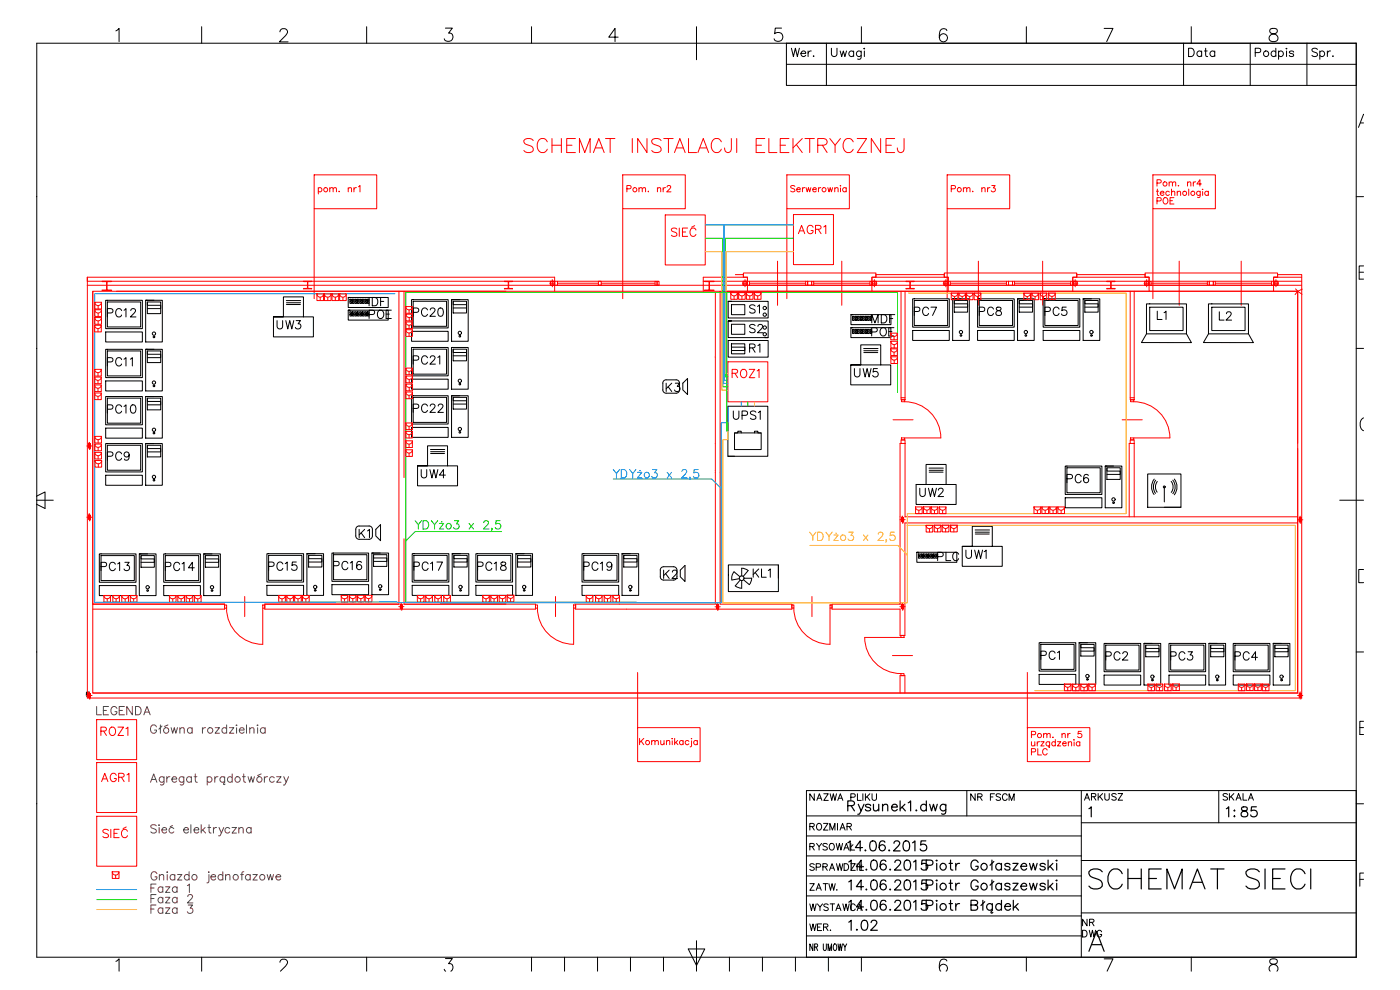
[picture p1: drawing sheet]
<svg xmlns="http://www.w3.org/2000/svg" width="420mm" height="297mm" viewBox="0 0 420 297" stroke-linecap="round" stroke-linejoin="round" font-family="sans-serif">
<!-- layer: Title Block -->
<g fill="none" stroke="#000" stroke-width=".3">
<path d="M11 13h396v274.2h-396zM34.8 9.3l.9-.8v4M60.5 8v5M84 9.6l.4-.8 1.1-.2a.98 .98 0 0 1 .6 1.5l-2.3 2.5h2.7M110 8v5M133.7 8.4h2l-1.1 1.5a1.27 1.27 0 0 1 1.4 1.5 1.27 1.27 0 0 1-1.8 1l-.5-.2-.4-.6M159.5 8v5M185.5 11.1h-2.8l1.9-2.6v4M209 8v9.9M234.6 8.4h-1.9l-.2 1.7a1.4 1.4 0 0 1 2.1 0 1.4 1.4 0 0 1-.2 2.1 1.4 1.4 0 0 1-2.1-.6M236 13v12.6h171M236 19.3h171"/>
<path d="M248 13v12.6M258.5 8v5M284.2 9.2a1.14 1.14 0 0 0-1.1-.6 1.14 1.14 0 0 0-1 .7 2.82 2.82 0 0 0 .4 3.1 1.23 1.23 0 0 0 1.8-.6 1.23 1.23 0 0 0-.9-1.7 1.23 1.23 0 0 0-1.5 1.2M308 8v5M331.4 8.5h2.6l-1.9 4M355.2 13v12.6M357.5 8v5M375.2 13v12.6M376.7 15.8l1.4-.1 .3-.4-.1-.6-.5-.2h-1.1v2.5M381.3 8.7a.79 .79 0 0 0 .3 1.3 1.65 1.65 0 0 1 1.9 1.7 1.38 1.38 0 0 1-1.5 .8 1.38 1.38 0 0 1-1.1-1.4 1.86 1.86 0 0 1 1.9-1.1 .79 .79 0 0 0 .3-1.3l-.5-.2zM382.9 15.7a.79 .79 0 0 0-1.2-.2 .79 .79 0 0 0 0 1.2 .79 .79 0 0 0 1.2-.1M382.9 14.5v2.5"/>
<path d="M383.7 15.7a.8 .8 0 0 1 1.2-.2 .8 .8 0 0 1 0 1.2 .8 .8 0 0 1-1.2-.1M383.7 15.3v2.5M386.1 14.5v.2zM386.1 15.3v1.7M388.2 15.7a.75 .75 0 0 0-1.3 0l.4 .3 .8 .2 .1 .4a.75 .75 0 0 1-1.3 0M392.2 13v12.6M395.4 14.8a.93 .93 0 0 0-.9-.4 .93 .93 0 0 0-.8 .7l.3 .3 1.1 .5 .3 .7a1.08 1.08 0 0 1-1.7 0M396.1 15.7a.8 .8 0 0 1 1.2-.2 .8 .8 0 0 1 0 1.2 .8 .8 0 0 1-1.2-.1M396.1 15.3v2.5M398.4 15.3v1.7M399.3 15.3a.82 .82 0 0 0-.9 .7M400 16.7v.3l.1-.2"/>
<path d="M408.3 36.9h.9M409.2 34.3l-1.5 3.9M10.8 59h.2M407 59h2.2M409.2 79.8h-1.3v3.9h1.3M407.9 81.7h1.3M10.8 104.5h.2M407 104.5h2.2M409.2 125.4a2.28 2.28 0 0 0 0 3.8M10.8 148.9l2.7-1.3v5l-2.7-1.4M10.8 150.1h5.2M402.1 150.1h7.1"/>
<path d="M409.2 170.9h-1.4v3.9h1.4M10.8 195.6h.2M407 195.6h2.2M408.1 218.3h1.1M409.2 216.4h-1.1v4h1.1M290.2 237.2v7.6M324.5 237.2v50M365.8 237.2v9.7M407 237.2h-165v50M10.8 241.2h.2M242 256.8h82.5M242 250.8h82.5"/>
<path d="M242 244.8h82.5M324.5 258.2h82.5M324.5 246.9h82.5M407 241.2h2.2M242 274.8h82.5M242 268.8h82.5M242 262.8h82.5M324.5 273.9h82.5M324.9 279.1h.7a1.08 1.08 0 0 1 .7 1 1.08 1.08 0 0 1-.7 1h-.7zM326.2 275.8v2l-1.3-2v2M326.9 279.1l.5 2 .5-2 .4 2 .5-2M327 276.7l1.1-.1 .1-.6-1.2-.2v2"/>
<path d="M327.7 276.7l.6 1.1M330.6 279.6a.73 .73 0 0 0-.8-.5 .73 .73 0 0 0-.6 .8v.5a.71 .71 0 0 0 .7 .7 .71 .71 0 0 0 .7-.7h-.5M408.1 263.8h1.1M409.2 262h-1.1v3.9M34.8 288.5l.9-.8v3.7M60.5 287.2v4.2M84 288.7l.4-.7 1.1-.2a.97 .97 0 0 1 .6 1.5l-1.9 2.1M110 287.2v4.2M133.3 290.8l.5 .6M133.7 287.6h2l-1.1 1.5a1.2 1.2 0 0 1 1.3 .9 1.2 1.2 0 0 1-.6 1.4M159.5 287.2v4.2M169.4 287.2v4.2"/>
<path d="M179.3 287.2v4.2M189.2 287.2v4.2M199.1 287.2v4.2M206.6 284.7h4.9l-2.5 5zM209 282.3v9.1M218.9 287.2v4.2M228.8 287.2v4.2M238.7 287.2v4.2M242 280.8h82.5M244 283.2v2l-1-2v2M244.5 284.2l.8-.1v-.8l-.8-.1v2M244.9 284.2l.5 1"/>
<path d="M247.1 283.2v1.4l.4 .6 .4-.3 .1-1.7M248.5 285.2v-2l.5 2 .6-2v2M248.6 287.2v4.2M250.3 283.3l.2-.1a1.08 1.08 0 0 1 .7 1 1.08 1.08 0 0 1-.7 1 1.44 1.44 0 0 1-.2-1.9zM251.5 283.2l.3 2 .4-2 .3 2 .3-2M253.1 283.2l.5 1 .5-1M253.6 284.2v1M258.5 287.2v4.2M281.9 290.4a1.21 1.21 0 0 1 1.7-1 1.21 1.21 0 0 1 .3 2M284.2 288.3a1.16 1.16 0 0 0-1.7-.3 3.1 3.1 0 0 0-.2 3.4M308 287.2v4.2M331.4 287.7h2.6l-1.7 3.7"/>
<path d="M357.5 287.2v4.2M381.2 291.4a1.18 1.18 0 0 1-.3-1.3 1.18 1.18 0 0 1 1.1-.7l.8-.2a.79 .79 0 0 0 .3-1.3 1.49 1.49 0 0 0-2 .4v.3a2.26 2.26 0 0 0 1.9 1 1.14 1.14 0 0 1 .2 1.8"/>
<circle cx="380" cy="16.1" r=".83"/>
</g>
<g fill="none" stroke="#000" stroke-width=".36">
<path d="M254.4 241.7l1.7-.1a.68 .68 0 0 0 0-1.2l-1.7-.1v3M255.4 241.7l1 1.6M257.6 241.3l.8 2 .9-2M258.4 243.3l-.4 .9-.6 .1M261.3 241.7a.91 .91 0 0 0-1.6 0l.4 .5 1 .3 .2 .4a.91 .91 0 0 1-1.6 0M262.1 241.3l.2 1.9 .7 .1 .7-.6M263.7 241.3v2M264.9 241.9l.7-.6 .7 .1 .1 1.9M264.9 241.3v2M267.6 242.2h1.7a.92 .92 0 0 0-1.3-.8 .92 .92 0 0 0-.3 1.5 .91 .91 0 0 0 1.6 0M270.1 240.3v3M270.7 242.2l1 1.1"/>
<path d="M271.6 241.3l-1.5 1.4M272.6 240.9l.7-.6v3M275 243v.3l.2-.1M278 241.7a.96 .96 0 0 0-1.4-.1 .96 .96 0 0 0 0 1.4 .96 .96 0 0 0 1.4-.1M278 240.3v3M279 241.3l.6 2 .5-2 .6 2 .6-2M283.9 241.3v2.3a.77 .77 0 0 1-.5 .7 .77 .77 0 0 1-.8-.1M283.9 241.7a.96 .96 0 0 0-1.5-.1 .96 .96 0 0 0 0 1.4 .96 .96 0 0 0 1.5-.1M326.8 242.6l.7-.5v3M284.8 271.1h1M285.3 270.1v2.4l.1 .5 .6 .1M286.8 271.1v2"/>
<path d="M288 271.1a.97 .97 0 0 0-1.2 .9M291.4 271.5l1.7-.1 .3-.4-.1-.6-.6-.3h-1.3v3h1.3a.79 .79 0 0 0 .7-.5 .79 .79 0 0 0-.3-.9l-.4-.2M295 270.1v3M295.5 270.5l-1.1 1.2M297.8 271.5a.96 .96 0 0 0-1.4-.1 .96 .96 0 0 0 0 1.4 .96 .96 0 0 0 1.4-.1M297.8 271.1v2l-.4 .7 .3 .2 .3-.2M300.6 271.5a.96 .96 0 0 0-1.5-.1 .96 .96 0 0 0 0 1.4 .96 .96 0 0 0 1.5-.1M300.6 270.1v3M301.5 272h1.8a.92 .92 0 0 0-1.3-.8 .92 .92 0 0 0-.3 1.5 .91 .91 0 0 0 1.6 0M304.1 270.1v3M304.7 272l1 1.1M305.5 271.1l-1.4 1.4"/>
<path d="M326.8 285.4l2.3-6 2.3 6M327.6 283.4h2.9"/>
<circle cx="283" cy="272.1" r=".99"/>
</g>
<path d="M26.1 207.8h.6v.9h-.6zM26.1 208.2v.1M26.1 208.3h.1M26.2 208.3h.1M26.2 208.2h.1M26.3 208.2h.1M26.3 208.2v.1M26.3 208.3h.1M26.4 208.2v.1M26.4 208.3h.1M26.4 208.3h.2M26.6 208.3h.1" fill="none" stroke="#000" stroke-width=".59"/>
<g fill="#000">
<circle cx="26.3" cy="208.3" r=".3"/>
<circle cx="26.6" cy="208.3" r=".3"/>
<circle cx="26.7" cy="208.3" r=".3"/>
</g>
<!-- layer: przekroj -->
<g fill="none" stroke="#f00" stroke-width=".3">
<path d="M94.3 52.5h18.8v10.1h-18.8zM95.5 56.6a.6 .6 0 0 1 .9-.1 .6 .6 0 0 1 0 .9 .6 .6 0 0 1-.9-.1M95.5 56.3v1.9M99 56.7l.4-.4 .5 .1 .1 1.2M99 56.3v1.3M100 56.7l.4-.4 .5 .1 .1 1.2M101.8 57.4v.2zM104.5 56.7l.5-.4 .4 .1 .1 1.2M104.5 56.3v1.3M106.2 56.3v1.3M107 56.3l-.5 .1-.3 .4M107.6 56l.4-.3v1.9"/>
<path d="M186.9 52.5h18.8v10.1h-18.8zM188.1 56.7l1.1-.1 .2-.3-.1-.5-1.2-.1v1.9M191.8 56.7l.4-.4 .5 .1 .1 1.2M191.8 56.3v1.3M192.8 56.7l.4-.4 .5 .1v1.2M194.6 57.4v.2zM197.3 56.7l.4-.4 .5 .1 .1 1.2M197.3 56.3v1.3M199 56.3v1.3M199.7 56.3l-.4 .1-.3 .4M200.2 56.1l.4-.4h.5l.2 .3-.3 .7-.9 .9h1.3M236.1 52.5h18.8v10.1h-18.8z"/>
<path d="M238.6 55.9l-.5-.2h-.6l-.1 .6 1 .4 .2 .6-.5 .3-.8-.3M239.1 56.8h1.1a.61 .61 0 0 0-.7-.5 .61 .61 0 0 0-.5 .7 .61 .61 0 0 0 .6 .6l.6-.3M240.8 56.3v1.3M241.5 56.3l-.4 .1-.3 .4M241.9 56.3l.4 1.3 .3-1.3 .4 1.3 .4-1.3M243.9 56.8h1.1a.61 .61 0 0 0-.7-.5 .61 .61 0 0 0-.5 .7 .61 .61 0 0 0 .6 .6l.6-.3M245.6 56.3v1.3M246.3 56.3l-.4 .1-.3 .4M248.4 56.3l.4 1.3 .4-1.3 .3 1.3 .4-1.3M250.5 56.7l.5-.4 .4 .1 .1 1.2M250.5 56.3v1.3M252.3 55.7v.1z"/>
<path d="M252.3 56.4v1.2M254 56.6a.6 .6 0 0 0-.9-.1 .6 .6 0 0 0 0 .9 .6 .6 0 0 0 .9-.1M254 56.3v1.3M284.3 52.5h18.7v10.1h-18.7zM285.5 56.7l1.1-.1 .1-.8-1.2-.1v1.9M289.1 56.7l.5-.4 .4 .1 .1 1.2M289.1 56.3v1.3M290.1 56.7l.5-.4 .4 .1 .1 1.2M291.8 57.5h.2zM294.6 56.7l.5-.4 .5 .1v1.2M294.6 56.3v1.3M296.4 56.3v1.3"/>
<path d="M297.1 56.3l-.4 .1-.3 .4M297.7 55.7h.9l-.5 .7a.64 .64 0 0 1 .5 1 .64 .64 0 0 1-1.1-.2M346 52.5h18.8v10.1h-18.8zM360.2 57.4l-.1 1.7-.3 .2-.4-.1M94.3 62.6v27M186.9 62.6v27M233.3 78.4v13.2M236.1 62.6v27M252.6 78.4v13.2M284.3 62.6v27M293.6 78.4v13.2M312.9 78.4v13.2"/>
<path d="M346 62.6v27M353.9 78.4v13.2M372.5 78.4v13.2M26.2 83.2h140.3v4.2M26.2 85.6h364.5M27.8 87.4v93.9h39.6v1.5h-39.6M27.8 87.4h361.7v120.5h-361.7zM30.6 84.4h2.9l-1.4 .2 .1 2.4 1.3 .2h-2.9l1.4-.3v-2.4zM35 87.4h116.8M91.1 84.4l1.2 .2-.1 1.9-1.1 .2h2.4l-1.1-.3v-1.9l1.1-.1M119.7 87.4v93.9h-40.2v1.5h81.2v-1.5h-39.5M121.2 87.4v55.9"/>
<path d="M151.4 84.4l1.1 .1v1.9l-1.1 .3h2.4l-1.2-.3M152.7 84.6v1.8M153.8 84.4l-1.2 .2M165 85h1.5M165.2 84.4h1.2v1.2h-1.2zM165.2 84.4h1.1v1.1h-1.1zM165.8 83.9v2.2M166.5 84.4h-140.3v-1.2v126.2h364.5v-127h-7.3v.8h-1.2v2.4M166.5 84.4h.8v1.2h-.8zM167.3 84.4h29.3M167.3 85h12.3M179.6 84.4h.8v1.2h-.8z"/>
<path d="M180.4 85h16.2M196.6 84.4h.6v1.2h-.6zM197.2 84.4h.6v1.2h-.6zM211.1 84.4h13.2M213 84.5v2.5M213 84.5l1.3-.1h-2.9l1.4 .2v2.4l-1.4 .2h2.9l-1.3-.2M216 87.5h4.1M216.1 87.4v93.9h21.5v1.5h-64.9v-1.5h42v-93.4M220.7 82.4h2.4v.8M222.8 85h1.6M223 84.4h1.2v1.2h-1.2zM223 84.4h1.1v1.1h-1.1z"/>
<path d="M223.6 83.9v2.2M224.3 84.4v3h-6M224.3 84.4h.6v1.2h-.6zM224.3 84.4v-1.2h-13.2v4.2M224.3 87.4h37.4M224.9 84.4h16.9M224.9 85h16.9M241.8 84.4h.6v1.2h-.6zM242.4 84.4h1.2v1.2h-1.2zM243.6 84.4h.6v1.2h-.6zM244.2 84.4h16.9M244.2 85h16.9"/>
<path d="M261.1 84.4h.6v1.2h-.6zM261.6 85h1.6M261.7 84.4v3h22.9v-3M261.7 84.4v-1.2h1.2v-1.3h-39.8v1.3h1.2v2.4M261.7 84.4h22.9M261.8 84.4h1.2v1.2h-1.2zM261.9 84.4h1v1.1h-1zM262.4 83.9v2.2M262.9 83.2h20.5M270.4 87.4v31.9M271.6 87.4v31.9M271.9 84.4l1.2 .2"/>
<path d="M273.1 84.6v1.8M274.3 84.4l-1.1 .2v1.9l1.1 .2h-2.4l1.2-.3M283.1 85h1.5M283.3 84.4h1.2v1.2h-1.2zM283.3 84.4h1.1v1.1h-1.1zM283.4 82.4h-20.5v.8h-1.2v2.4M283.4 82.4v.8h1.2v1.2M283.4 82.4v-.5h39.8v1.3h-1.2v1.2M283.4 82.4v.8h1.2v2.4M283.9 83.9v2.2M284.6 84.4h.6v1.2h-.6zM284.6 87.4h60.3"/>
<path d="M285.2 84.4h16.9M285.2 85h16.9M302.1 84.4h.6v1.2h-.6zM302.7 84.4h1.2v1.2h-1.2zM303.9 84.4h.6v1.2h-.6zM304.5 84.4h16.8M304.5 85h16.8M321.3 84.4h.7v1.2h-.7zM321.9 85h1.6M322 84.4h22.9M322 84.4v3M322.1 84.4h1.2v1.2h-1.2z"/>
<path d="M322.1 84.4h1.1v1.1h-1.1zM322.7 83.9v2.2M323.2 83.2h21.7M332.2 84.4l1.1 .1v1.9l-1.1 .3h2.4l-1.2-.3M333.5 84.6v1.8M334.6 84.4l-1.2 .2M339.2 87.4v31.9M340.4 87.4v31.9M343.4 85h1.5M343.5 84.4h1.2v1.2h-1.2zM343.6 84.4h1.1v1.1h-1.1zM343.6 82.4v.8h1.3v1.2"/>
<path d="M343.6 82.4v-.5h39.8v1.3h-1.2v1.2M343.6 82.4v.8h1.3v2.4M343.6 82.4h-20.4v.8h-1.2v2.4M344.1 83.9v2.2M344.9 84.4v3h37.3v-3M344.9 84.4h.5v1.2h-.5zM345.4 84.4h16.9M345.4 85h16.9M362.3 84.4h.6v1.2h-.6zM362.9 84.4h1.2v1.2h-1.2zM364.1 84.4h.6v1.2h-.6zM364.7 84.4h16.9"/>
<path d="M364.7 85h16.9M381.6 84.4h.6v1.2h-.6zM382.2 85h1.5M382.2 84.4h8.5M382.2 83.2h8.5M382.2 87.4h7.3M382.3 84.4h1.2v1.2h-1.2zM382.4 84.4h1.1v1.1h-1.1zM382.9 83.9v2.2M388.8 86.7l2 1.6M389.5 87.4v45.6M390.8 86.8l-1.3 .6-.8 1"/>
<path d="M270.4 119.3h1.2v.6h-1.2zM270.5 119.9h1v.6h-1zM339.2 119.3h1.2v.6h-1.2zM339.3 119.9h1v.6h-1zM26.1 133.8h1.5M26.6 133.2h.5v1.2h-.5zM26.6 133.3h.5v1h-.5zM26.8 132.7v2.2M268 126h6M270.4 133h-.3v48.3h-20.4v1.5h20.4v7.9h1.5v-33.8h117.9M270.4 132h1.2v1h-1.2zM270.5 131.4h1v.6h-1z"/>
<path d="M271.5 120.5a10.8 10.8 0 0 1 10.8 10.9h-10.8M271.6 133v22.1h117.9M336.8 126h6M339.2 132h1.2v1h-1.2zM339.2 133h-.3v22.1M339.3 131.4h1v.6h-1zM340.3 120.5a10.8 10.8 0 0 1 10.8 10.9h-10.8M340.4 133v22.1M389.5 134.5v73.4h-361.7M26.1 155.2h1.5M26.6 154.6h.5v1.2h-.5zM26.6 154.7h.5v1h-.5z"/>
<path d="M26.8 154.1v2.2M270.1 155.9h1.6M270.6 155.3h.6v1.2h-.6zM270.6 155.4h.5v1.1h-.5zM270.9 154.8v2.2M389.4 156h1.6M389.9 155.4h.6v1.2h-.6zM390 155.4h.4v1.1h-.4zM390.2 154.9v2.1M73.4 179v6M121.2 161.7v19.6M166.7 179v6"/>
<path d="M243.7 179v6M67.4 181.5h.6v1h-.6zM68 182.5a10.8 10.8 0 0 0 10.8 10.8l.1-10.8M78.9 181.5h.6v1h-.6zM119.7 182h1.5M120.1 181.4h.6v1.2h-.6zM120.2 181.5h.5v1.1h-.5zM120.4 180.9v2.2M121.2 181.3h30.6M160.7 181.5h.6v1h-.6zM161.3 182.5a10.8 10.8 0 0 0 10.8 10.8M172.2 181.5h.5v1h-.5z"/>
<path d="M172.2 182.5v10.8M214.6 182.1h1.6M215.1 181.5h.6v1.2h-.6zM215.1 181.5h.5v1.1h-.5zM215.4 181v2.1M237.6 181.5h.7v1h-.7zM238.2 182.5a10.8 10.8 0 0 0 10.9 10.8M249.1 181.5h.6v1h-.6zM249.1 182.5v10.8M267.8 196.7h6.1M270.1 182h1.5M270.4 190.7h.9v.6h-.9z"/>
<path d="M270.4 191.3l-10.9-.1a10.8 10.8 0 0 0 10.9 10.9M270.5 181.4h.6v1.2h-.6zM270.6 181.5h.5v1.1h-.5zM270.8 180.9v2.2M26.1 208.7h1.5M26.6 208.1h.5v1.2h-.5zM26.6 208.1h.5v1.1h-.5zM26.8 207.6v2.2M191.4 218.3h18.7v10.2h-18.7zM191.4 201.8v16.5M270.1 207.9v-5.2h1.5v5.2M270.4 202.1h.9v.6h-.9z"/>
<path d="M308.3 218.3h18.8v10.2h-18.8zM308.3 201.8v16.5M389.4 208.7h1.6M389.9 208.1h.6v1.2h-.6zM390 208.1h.4v1.1h-.4zM390.2 207.6v2.2M191.9 221.5v1.9M192.4 222.3l.8 1.1M193.2 221.5l-1.3 1.3M195.6 222.5l.4-.3 .5 .1 .1 1.1M195.6 222.2v1.2M196.6 222.5l.4-.3 .5 .1 .1 1.1"/>
<path d="M198.3 222.2l.1 1.1 .4 .1 .5-.3M199.3 222.2v1.2M200 222.5l.5-.3 .4 .1 .1 1.1M200 222.2v1.2M201.7 221.5v.2zM201.7 222.3v1.1M202.5 221.5v1.9M202.8 222.7l.7 .7M203.4 222.2l-.9 .9M205 222.4a.61 .61 0 0 0-.9 0 .61 .61 0 0 0 0 .9 .61 .61 0 0 0 .9-.1M205 222.2v1.2M206.7 222.4a.62 .62 0 0 0-.9-.1 .62 .62 0 0 0 0 1 .62 .62 0 0 0 .9-.1"/>
<path d="M207.5 221.6h.1zM207.5 222.3v1.4v.3l-.4 .1M209.3 222.4a.62 .62 0 0 0-.9-.1 .62 .62 0 0 0 0 1 .62 .62 0 0 0 .9-.1M209.3 222.2v1.2"/>
<circle cx="97.7" cy="56.9" r=".63"/>
<circle cx="190.5" cy="56.9" r=".63"/>
<circle cx="247.3" cy="56.9" r=".63"/>
<circle cx="287.9" cy="56.9" r=".63"/>
<circle cx="194.3" cy="222.8" r=".63"/>
</g>
<g fill="#f00" stroke="#f00" stroke-width=".3">
<path d="M215.1 181.5l.5 1.1v-1.1zM215.1 181.5l.5 1.1h-.5z"/>
<path d="M26.6 154.7l.5 1v-1zM26.6 154.7l.5 1h-.5z"/>
<path d="M26.6 208.1l.5 1.1v-1.1zM26.6 208.1l.5 1.1h-.5z"/>
<path d="M26.6 133.3l.5 1v-1zM26.6 133.3l.5 1h-.5z"/>
<path d="M120.2 181.5l.5 1.1v-1.1zM120.2 181.5l.5 1.1h-.5z"/>
<path d="M390 155.4l.4 1.1v-1.1zM390 155.4l.4 1.1h-.4z"/>
<path d="M390 208.1l.4 1.1v-1.1zM390 208.1l.4 1.1h-.4z"/>
<path d="M270.6 155.4l.5 1.1v-1.1zM270.6 155.4l.5 1.1h-.5z"/>
<path d="M270.6 181.5l.5 1.1v-1.1zM270.6 181.5l.5 1.1h-.5z"/>
</g>
<!-- layer: 0 -->
<g fill="none" stroke="#000" stroke-width=".3">
<path d="M31.7 90.1h11v8.5h-11zM31.7 99.6h11v3h-11zM32.2 90.6h10v7.5h-10zM43.7 90.1h5v12.5h-5zM43.7 90.1h2.5M44.2 90.6h4v3.5h-4zM44.2 90.6v1h4v1h-4M82.1 95.1h12v6h-12v-6h3v-6h6v6M85.9 90.2h4.3M86 90.8h4.2M86 91.4h4.2M104.5 89.3h12v3h-12v-3h.5"/>
<path d="M104.5 93.1h12v2.9h-12v-2.9h.5M105 90.5h.5v.5h-.5zM105 89.8h.5v.5h-.5zM105 94.3h.5v.5h-.5zM105 93.6h.5v.5h-.5zM105.8 90.5h.5v.5h-.5zM105.8 89.8h.5v.5h-.5zM105.8 94.3h.5v.5h-.5zM105.8 93.6h.5v.5h-.5zM106.5 90.5h.5v.5h-.5zM106.5 89.8h.5v.5h-.5zM106.5 94.3h.5v.5h-.5z"/>
<path d="M106.5 93.6h.5v.5h-.5zM107.3 90.5h.5v.5h-.5zM107.3 89.8h.5v.5h-.5zM107.3 94.3h.5v.5h-.5zM107.3 93.6h.5v.5h-.5zM123.5 89.9h11v8.5h-11zM123.5 99.4h11v3h-11zM124 90.4h10v7.5h-10zM135.5 89.9h5v12.5h-5zM135.5 89.9h2.5M136 90.4h4v3.5h-4zM136 90.4v1h4v1h-4"/>
<path d="M218.5 90.4h12v5h-12v-5h1M218.5 96.3h12v5h-12v-5h1M219.5 91.4h4v3h-4zM219.5 97.3h4v3h-4zM255.4 98.3h12v3h-12v-3h.5M255.4 94.4h12v3h-12v-3h.5M255.9 95.7h.5v.5h-.5zM255.9 94.9h.5v.5h-.5zM255.9 99.6h.5v.5h-.5zM255.9 98.8h.5v.5h-.5zM256.6 99.6h.5v.5h-.5zM256.6 98.8h.5v.5h-.5z"/>
<path d="M256.6 95.7h.5v.5h-.5zM256.6 94.9h.5v.5h-.5zM257.4 99.6h.5v.5h-.5zM257.4 98.8h.5v.5h-.5zM257.4 95.7h.5v.5h-.5zM257.4 94.9h.5v.5h-.5zM258.1 99.6h.5v.5h-.5zM258.1 98.8h.5v.5h-.5zM258.1 95.7h.5v.5h-.5zM258.1 94.9h.5v.5h-.5zM273.9 89.7h11v8.5h-11zM273.9 99.2h11v2.9h-11z"/>
<path d="M274.4 90.2h10v7.5h-10zM285.9 89.7h5v12.4h-5zM285.9 89.7h2.5M286.4 90.2h4v3.5h-4zM286.4 90.2v1h4v1h-4M293.4 89.7h11v8.5h-11zM293.4 99.2h11v2.9h-11zM293.9 90.2h10v7.5h-10zM305.4 89.7h5v12.4h-5zM305.4 89.7h2.5M305.9 90.2h4v3.5h-4zM305.9 90.2v1h4v1h-4"/>
<path d="M313.1 89.7h11v8.5h-11zM313.1 99.2h11v2.9h-11zM313.6 90.2h10v7.5h-10zM325.1 89.7h5v12.4h-5zM325.1 89.7h2.5M325.6 90.2h4v3.5h-4zM325.6 90.2v1h4v1h-4M344.1 91.2h12v9h-12zM345 92.2h10.1v7h-10.1zM362.7 91.2h12v9h-12zM363.7 92.2h10v7h-10zM31.7 104.8h11v8.5h-11z"/>
<path d="M31.7 114.3h11v3h-11zM31.7 119h11v8.5h-11zM32.2 105.3h10v7.5h-10zM32.2 119.5h10v7.5h-10zM43.7 104.8h5v12.5h-5zM43.7 119h5v12.5h-5zM43.7 104.8h2.5M43.7 119h2.5M44.2 105.3h4v3.5h-4zM44.2 105.3v1h4v1h-4M44.2 119.5h4v3.5h-4zM44.2 119.5v1h4v1h-4"/>
<path d="M123.5 104.3h11v8.5h-11zM123.5 113.8h11v3h-11zM123.5 118.7h11v8.5h-11zM124 104.8h10v7.5h-10zM124 119.2h10v7.5h-10zM135.5 104.3h5v12.5h-5zM135.5 118.7h5v12.5h-5zM135.5 104.3h2.5M135.5 118.7h2.5M136 104.8h4v3.5h-4zM136 104.8v1h4v1h-4M136 119.2h4v3.5h-4z"/>
<path d="M136 119.2v1h4v1h-4M218.5 102.2h12v5h-12v-5h1M219.5 103.2h4v3h-4zM219.5 103.2v1h4v1h-4M255.3 109.5h12v6h-12v-6h3v-6h6v6M259.2 104.6h4.3M259.2 105.2h4.3M259.2 105.8h4.2M344.1 100.2l-1.5 2.6h15l-1.5-2.6M362.7 100.2l-1.5 2.6h15l-1.5-2.6M31.7 128.5h11v3h-11zM31.7 133.1h11v8.5h-11z"/>
<path d="M32.2 133.6h10v7.5h-10zM43.7 133.1h5v12.5h-5zM43.7 133.1h2.5M44.2 133.6h4v3.5h-4zM44.2 133.6v1h4v1h-4M123.5 128.2h11v3h-11zM125.3 139.8h12v6h-12v-6h3v-6h6v6M129.2 134.9h4.3M129.2 135.5h4.2M129.2 136.1h4.2M218.4 121.9h12v15h-12zM218.4 136.9h2"/>
<path d="M220.4 129.9h8v5h-8zM220.4 129.9h1v-.5h1v.5M226.4 129.9v-.5h1v.5h1M319.7 139.8h11v8.6h-11zM331.7 139.8h5v12.6h-5zM331.7 139.8h2.5M31.7 142.6h11v3h-11zM112.8 158.8l1.4-1.4v4.8l-1.4-1.4zM274.9 145.4h12v6h-12v-6h3v-6h6v6M278.8 140.5h4.3M278.9 141.1h4.2M278.9 141.7h4.1"/>
<path d="M292.7 159h4.3M292.7 159.7h4.2M319.7 149.3h11v3.1h-11zM320.2 140.3h10v7.5h-10zM332.2 140.3h4v3.5h-4zM332.2 140.3v1h4v1h-4M344.4 142.2h10v10h-10zM346.4 143.7a3.8 3.8 0 0 0 0 4.7M346.8 144.1l-.6 1.7 .1 1.1 .5 1.1M347.3 144.5a2.66 2.66 0 0 0 0 3.2M349.4 152.2h5M349.4 146.1v4.5"/>
<path d="M351.5 144.4a2.66 2.66 0 0 1 0 3.3M352 144.1a3.3 3.3 0 0 1 0 4M352.4 143.7a3.8 3.8 0 0 1 0 4.8M29.8 166.2h11v8.5h-11zM29.8 175.7h11v3h-11zM30.3 166.7h10v7.5h-10zM41.8 166.2h5v12.5h-5zM41.8 166.2h2.5M42.3 166.7h4v3.5h-4zM42.3 166.7v1h4v1h-4M49.1 166.2h11v8.5h-11zM49.1 175.7h11v3h-11z"/>
<path d="M49.6 166.7h10v7.5h-10zM61.1 166.2h5v12.5h-5zM61.1 166.2h2.5M61.6 166.7h4v3.5h-4zM61.6 166.7v1h4v1h-4M80.1 166.1h11v8.5h-11zM80.1 175.6h11v3h-11zM80.6 166.6h10v7.5h-10zM92.1 166.1h5v12.5h-5zM92.1 166.1h2.5M92.6 166.6h4v3.5h-4zM92.6 166.6v1h4v1h-4"/>
<path d="M99.6 165.9h11v8.5h-11zM99.6 175.4h11v3h-11zM100.1 166.4h10v7.5h-10zM111.6 165.9h5v12.5h-5zM111.6 165.9h2.5M112.1 166.4h4v3.5h-4zM112.1 166.4v1h4v1h-4M123.7 166.1h11v8.5h-11zM123.7 175.6h11v3h-11zM124.2 166.6h10v7.5h-10zM135.7 166.1h5v12.5h-5zM135.7 166.1h2.5"/>
<path d="M136.2 166.6h4v3.5h-4zM136.2 166.6v1h4v1h-4M142.8 166.1h11v8.5h-11zM142.8 175.6h11v3h-11zM143.3 166.6h10v7.5h-10zM154.8 166.1h5v12.5h-5zM154.8 166.1h2.5M155.3 166.6h4v3.5h-4zM155.3 166.6v1h4v1h-4M174.7 166.1h11v8.5h-11zM174.7 175.6h11v3h-11zM175.2 166.6h10v7.5h-10z"/>
<path d="M186.7 166.1h5v12.5h-5zM186.7 166.1h2.5M187.2 166.6h4v3.5h-4zM187.2 166.6v1h4v1h-4M218.6 169.5h15v8h-15zM221.9 173.6l-2.2 .4M222.1 173.1l-1.8-1.5-.5 .9-.2 1.5M222.2 174l-1.5 1.8 .7 .4 1.2 .3v-2.3M222.6 172.8v-2.3l1.2 .3 .7 .4-1.5 1.8M275.2 165.7h12v3h-12v-3h.4M275.6 167h.5v.5h-.5zM275.6 166.2h.5v.5h-.5z"/>
<path d="M276.4 167h.5v.5h-.5zM276.4 166.2h.5v.5h-.5zM277.1 167h.6v.5h-.6zM277.1 166.2h.6v.5h-.6zM277.9 167h.5v.5h-.5zM277.9 166.2h.5v.5h-.5zM288.8 163.9h12v6h-12v-6h3v-6h6v6M292.7 160.2h4.2M311.9 192.8h11v8.6h-11zM312.4 193.4h10v7.4h-10zM323.9 192.8h5v12.6h-5zM323.9 192.8h2.5"/>
<path d="M324.4 193.4h4v3.4h-4zM324.4 193.4v.9h4v1.1h-4M331.4 193.1h10.9v8.4h-10.9zM331.8 193.6h10v7.5h-10zM343.3 193.1h5v12.4h-5zM343.3 193.1h2.5M343.8 193.6h4v3.5h-4zM343.8 193.6v1h4v1h-4M350.8 193.1h11v8.4h-11zM351.3 193.6h10v7.5h-10zM362.8 193.1h5v12.4h-5zM362.8 193.1h2.5"/>
<path d="M363.3 193.6h4v3.5h-4zM363.3 193.6v1h4v1h-4M370.1 193.1h11v8.4h-11zM370.6 193.6h10v7.5h-10zM382.1 193.1h5v12.4h-5zM382.1 193.1h2.5M382.6 193.6h4v3.5h-4zM382.6 193.6v1h4v1h-4M311.9 202.3h11v3.1h-11zM331.4 202.6h10.9v2.9h-10.9zM350.8 202.6h11v2.9h-11zM370.1 202.6h11v2.9h-11z"/>
<circle cx="138" cy="99.9" r=".5"/>
<circle cx="288.4" cy="99.6" r=".5"/>
<circle cx="307.9" cy="99.6" r=".5"/>
<circle cx="327.6" cy="99.6" r=".5"/>
<circle cx="46.2" cy="100.1" r=".5"/>
<circle cx="46.2" cy="114.8" r=".5"/>
<circle cx="46.2" cy="115.8" r=".24"/>
<circle cx="46.2" cy="101.1" r=".24"/>
<circle cx="138" cy="114.3" r=".5"/>
<circle cx="138" cy="115.3" r=".24"/>
<circle cx="138" cy="100.9" r=".24"/>
<circle cx="288.4" cy="100.7" r=".24"/>
<circle cx="307.9" cy="100.7" r=".24"/>
<circle cx="327.6" cy="100.7" r=".24"/>
<circle cx="46.2" cy="129" r=".5"/>
<circle cx="46.2" cy="129.9" r=".24"/>
<circle cx="138" cy="128.7" r=".5"/>
<circle cx="138" cy="129.7" r=".24"/>
<circle cx="46.2" cy="143.1" r=".5"/>
<circle cx="46.2" cy="144.1" r=".24"/>
<circle cx="334.2" cy="149.8" r=".5"/>
<circle cx="334.2" cy="150.8" r=".24"/>
<circle cx="349.4" cy="146.1" r=".29"/>
<circle cx="44.3" cy="176.2" r=".5"/>
<circle cx="44.3" cy="177.2" r=".24"/>
<circle cx="63.6" cy="176.2" r=".5"/>
<circle cx="63.6" cy="177.2" r=".24"/>
<circle cx="94.6" cy="176.1" r=".5"/>
<circle cx="94.6" cy="177.1" r=".24"/>
<circle cx="114.1" cy="175.9" r=".5"/>
<circle cx="114.1" cy="176.9" r=".24"/>
<circle cx="138.2" cy="176.1" r=".5"/>
<circle cx="138.2" cy="177.1" r=".24"/>
<circle cx="157.3" cy="176.1" r=".5"/>
<circle cx="157.3" cy="177.1" r=".24"/>
<circle cx="189.2" cy="176.1" r=".5"/>
<circle cx="189.2" cy="177.1" r=".24"/>
<circle cx="222.6" cy="173.5" r=".71"/>
<circle cx="326.3" cy="202.8" r=".5"/>
<circle cx="326.3" cy="203.8" r=".24"/>
<circle cx="345.8" cy="203" r=".5"/>
<circle cx="345.8" cy="204.1" r=".24"/>
<circle cx="365.3" cy="203" r=".5"/>
<circle cx="365.3" cy="204.1" r=".24"/>
<circle cx="384.6" cy="203" r=".5"/>
<circle cx="384.6" cy="204.1" r=".24"/>
</g>
<!-- layer: elementy -->
<g fill="none" stroke="#f00" stroke-width=".3">
<path d="M199.7 64.5h12v15h-12zM203.1 68.8a.94 .94 0 0 0-1.6 .2l.2 .4 1.2 .4 .2 .8a1.08 1.08 0 0 1-1.6 0M203.9 68.4v2.5M204.8 69.6h1M206.4 68.4h-1.6v2.5h1.6M208.5 67.7l-1 .5M208.9 69a.92 .92 0 0 0-1.1-.6 .92 .92 0 0 0-.7 1v.6a.92 .92 0 0 0 .7 .9 .92 .92 0 0 0 1.1-.6M238.1 64.4h12v15h-12zM28.4 97.6h2v2h-2zM28.4 97.6a1.01 1.01 0 0 0 1 1 1.01 1.01 0 0 0 1-1M28.4 90.7a1.01 1.01 0 0 0 1 1 1.01 1.01 0 0 0 1-1M28.4 92.9a1.01 1.01 0 0 0 1 1 1.01 1.01 0 0 0 1-1"/>
<path d="M28.4 95.3a1.01 1.01 0 0 0 1 1 1.01 1.01 0 0 0 1-1M28.5 90.7h2v2h-2zM28.5 92.9h2v2h-2zM28.5 95.3h2v2h-2zM29.4 98.6v1M95.1 88.2a1.01 1.01 0 0 0 1 1 1.01 1.01 0 0 0 1-1M95.1 88.2h2v2h-2zM96.1 89.2v1M97.4 88.2a1.01 1.01 0 0 0 1 1 1.01 1.01 0 0 0 1-1M97.4 88.2h2v2h-2zM98.4 89.2v1M99.6 88.2a1.01 1.01 0 0 0 1 1 1.01 1.01 0 0 0 1-1"/>
<path d="M99.6 88.2h2v2h-2zM100.6 89.2v1M101.9 88.2a1.01 1.01 0 0 0 1 1 1.01 1.01 0 0 0 1-1M101.9 88.2h2v2h-2zM102.9 89.2v1M121.8 98.9a1.01 1.01 0 0 0 1 1 1.01 1.01 0 0 0 1-1M121.8 96.6h2v2h-2zM121.8 98.9h2v2h-2zM122.8 97.6v1M122.8 99.9v1M219.3 87.8a1.01 1.01 0 0 0 1 1 1.01 1.01 0 0 0 1-1M219.3 87.8h2v2h-2z"/>
<path d="M220.3 88.8v1M221.6 87.8a1.01 1.01 0 0 0 1 1 1.01 1.01 0 0 0 1.1-1M221.7 87.8h2v2h-2zM224 87.8a1.01 1.01 0 0 0 1 1 1.01 1.01 0 0 0 1-1M224 87.8h2v2h-2zM226.4 87.8h2v2h-2zM226.4 87.8a1.01 1.01 0 0 0 1 1 1.01 1.01 0 0 0 1-1M285.5 87.9a1.01 1.01 0 0 0 1 1 1.01 1.01 0 0 0 1-1M285.5 87.9h2v2h-2zM286.5 88.9v1M287.7 87.9h2.1v2h-2.1zM287.7 87.9a1.01 1.01 0 0 0 1.1 1 1.01 1.01 0 0 0 1-1"/>
<path d="M288.8 88.9v1M290 87.9a1.01 1.01 0 0 0 1 1 1.01 1.01 0 0 0 1-1M290 87.9h2v2h-2zM291 88.9v1M292.4 87.9h2v2h-2zM292.4 87.9a1.01 1.01 0 0 0 1 1 1.01 1.01 0 0 0 1-1M293.4 88.9v1M307.3 88a1.01 1.01 0 0 0 1 1 1.01 1.01 0 0 0 1-1M307.3 88h2v2h-2zM308.3 89v1M309.6 87.9a1.01 1.01 0 0 0 1 1 1.01 1.01 0 0 0 1-1M309.7 87.9h1.9v2h-1.9z"/>
<path d="M310.6 88.9v1M312.1 87.9a1.01 1.01 0 0 0 1 1 1.01 1.01 0 0 0 1-1M312.2 87.9h1.9v2h-1.9zM313.1 88.9v1M314.7 87.9a1.01 1.01 0 0 0 1 1 1.01 1.01 0 0 0 1-1M314.7 87.9h2v2h-2zM315.7 88.9v1M28.4 110.8a1.01 1.01 0 0 0 1 1 1.01 1.01 0 0 0 1-1M28.4 113.1a1.01 1.01 0 0 0 1 1 1.01 1.01 0 0 0 1-1M28.4 115.5a1.01 1.01 0 0 0 1 1 1.01 1.01 0 0 0 1-1M28.4 117.9a1.01 1.01 0 0 0 1 1 1.01 1.01 0 0 0 1-1M28.4 110.8h2v2h-2z"/>
<path d="M28.4 113.1h2v2h-2zM28.4 115.5h2v2h-2zM28.4 117.9h2v2h-2zM29.4 114.1v1M29.4 116.5v1M121.8 117.6a1.01 1.01 0 0 0 1 1 1.01 1.01 0 0 0 1-1M121.8 110.4h2v2h-2zM121.8 117.6h2v2h-2zM121.8 112.8a1.01 1.01 0 0 0 1 1 1.01 1.01 0 0 0 1-1M121.8 115.2a1.01 1.01 0 0 0 1 1 1.01 1.01 0 0 0 1-1M121.8 112.8h2v2h-2zM121.8 115.2h2v2.1h-2z"/>
<path d="M122.8 111.4v1M122.8 113.8v1M122.8 116.3v1M218.4 108.6h12v12h-12zM267.3 104.7a1.01 1.01 0 0 0 1 1 1.01 1.01 0 0 0 1-1M267.3 104.7h2v2h-2zM267.3 107a1.01 1.01 0 0 0 1 1 1.01 1.01 0 0 0 1.1-1M267.4 107.1h2v2h-2zM267.4 102.4h2v2h-2zM268.3 105.7v1M268.4 103.4v1M268.4 108.1v1"/>
<path d="M28.4 130.9a1.01 1.01 0 0 0 1 1 1.01 1.01 0 0 0 1-1M28.4 133.2a1.01 1.01 0 0 0 1 1 1.01 1.01 0 0 0 1-1M28.4 135.7a1.01 1.01 0 0 0 1 1 1.01 1.01 0 0 0 1-1M28.5 130.9h1.9v2h-1.9zM28.5 133.2h1.9v2h-1.9zM28.5 135.7h1.9v2h-1.9zM28.5 138.2a1.01 1.01 0 0 0 1 1 1.01 1.01 0 0 0 1-1M28.5 138.2h2v2h-2zM29.4 131.9v1M121.8 134.9a1.01 1.01 0 0 0 1 1 1.01 1.01 0 0 0 1-1M121.8 132.3a1.01 1.01 0 0 0 1 1 1.01 1.01 0 0 0 1-1M121.8 129.4a1.01 1.01 0 0 0 1 1 1.01 1.01 0 0 0 1-1"/>
<path d="M121.8 126.9a1.01 1.01 0 0 0 1 1 1.01 1.01 0 0 0 1-1M121.8 135h2v1.9h-2zM121.8 132.3h2v2h-2zM121.8 129.4h2v2h-2zM121.8 126.9h2v2h-2zM122.8 127.9v1M122.8 130.4v1M122.8 133.3v1M122.8 135.9v1M274.8 152.1a1.01 1.01 0 0 0 1 1 1.01 1.01 0 0 0 1-1M274.8 152.1h2v2h-2zM275.8 153.1v1"/>
<path d="M277.2 152.1h2v2h-2zM277.2 152.1a1.01 1.01 0 0 0 1 1 1.01 1.01 0 0 0 1-1M277.9 157.6a1.01 1.01 0 0 0 1 1 1.01 1.01 0 0 0 1-1M277.9 157.6h2v2h-2zM278.2 153.1v1M278.9 158.6v1M279.4 152.1a1.01 1.01 0 0 0 1 1 1.01 1.01 0 0 0 1-1M279.4 152.1h2v2h-2zM280.4 157.6a1.01 1.01 0 0 0 1 1 1.01 1.01 0 0 0 1-1M280.4 157.6h2v2h-2zM280.4 153.1v1M281.4 158.6v1"/>
<path d="M281.9 152.1h2v2h-2zM281.9 152.1a1.01 1.01 0 0 0 1 1 1.01 1.01 0 0 0 1-1M282.8 157.6h2v2h-2zM282.8 157.6a1.01 1.01 0 0 0 1 1 1.01 1.01 0 0 0 1-1M282.9 153.1v1M283.8 158.6v1M285.2 157.6a1.01 1.01 0 0 0 1.1 1 1.01 1.01 0 0 0 1-1M285.3 157.6h2v2h-2zM286.3 158.6v1M310.3 152.1h2v2h-2zM310.3 152.1a1.01 1.01 0 0 0 1 1 1.01 1.01 0 0 0 1-1M311.3 153.1v1"/>
<path d="M312.7 152.1a1.01 1.01 0 0 0 1 1 1.01 1.01 0 0 0 1-1M312.7 152.1h2v2h-2zM313.7 153.1v1M315 152.1a1.01 1.01 0 0 0 1 1 1.01 1.01 0 0 0 1-1M315.1 152.1h1.9v2h-1.9zM316 153.1v1M317.4 152.1a1.01 1.01 0 0 0 1 1 1.01 1.01 0 0 0 1.1-1M317.5 152.1h2v2h-2zM318.5 153.1v1M31.2 178.7a1.01 1.01 0 0 0 1 1 1.01 1.01 0 0 0 1-1M31.2 178.7h2v2h-2zM32.2 179.7v1"/>
<path d="M33.8 178.7a1.01 1.01 0 0 0 1 1 1.01 1.01 0 0 0 1-1M33.9 178.7h1.9v2h-1.9zM34.8 179.7v1M36.5 178.7h2.1v2h-2.1zM36.5 178.7a1.01 1.01 0 0 0 1 1 1.01 1.01 0 0 0 1.1-1M37.6 179.7v1M39.1 178.7h2v2h-2zM39.1 178.7a1.01 1.01 0 0 0 1 1 1.01 1.01 0 0 0 1-1M40.1 179.7v1M50.8 178.7a1.01 1.01 0 0 0 1 1 1.01 1.01 0 0 0 1-1M50.8 178.7h2v2h-2zM51.8 179.7v1"/>
<path d="M53.3 178.7a1.01 1.01 0 0 0 1.1 1 1.01 1.01 0 0 0 1-1M53.4 178.7h2v2h-2zM54.4 179.7v1M55.8 178.7a1.01 1.01 0 0 0 1.1 1 1.01 1.01 0 0 0 1-1M55.9 178.7h2v2h-2zM56.9 179.7v1M58.3 178.7h2.1v2h-2.1zM58.3 178.7a1.01 1.01 0 0 0 1 1 1.01 1.01 0 0 0 1.1-1M59.4 179.7v1M83.6 178.7a1.01 1.01 0 0 0 1 1 1.01 1.01 0 0 0 1-1M83.6 178.7h2v2h-2zM84.6 179.7v1"/>
<path d="M86 178.7a1.01 1.01 0 0 0 1.1 1 1.01 1.01 0 0 0 1-1M86.1 178.7h2v2h-2zM87.1 179.7v1M88.4 178.7h2v2h-2zM88.4 178.7a1.01 1.01 0 0 0 1 1 1.01 1.01 0 0 0 1-1M89.4 179.7v1M90.8 178.7a1.01 1.01 0 0 0 1 1 1.01 1.01 0 0 0 1-1M90.8 178.7h2v2h-2zM91.8 179.7v1M102.4 178.7a1.01 1.01 0 0 0 1 1 1.01 1.01 0 0 0 1-1M102.4 178.7h2v2h-2zM103.4 179.7v1"/>
<path d="M104.9 178.6a1.01 1.01 0 0 0 1 1 1.01 1.01 0 0 0 1-1M104.9 178.6h2v2h-2zM105.9 179.6v1M107.3 178.6a1.01 1.01 0 0 0 1 1 1.01 1.01 0 0 0 1-1M107.3 178.6h2v2h-2zM108.3 179.6v1M109.6 178.6h2v2h-2zM109.6 178.6a1.01 1.01 0 0 0 1 1 1.01 1.01 0 0 0 1-1M110.6 179.6v1M125.2 178.7a1.01 1.01 0 0 0 1 1 1.01 1.01 0 0 0 1-1M125.3 178.7h2v2h-2zM126.2 179.7v1"/>
<path d="M127.7 178.7a1.01 1.01 0 0 0 1.1 1 1.01 1.01 0 0 0 1-1M127.8 178.7h2v2h-2zM128.8 179.7v1M130.5 178.7a1.01 1.01 0 0 0 1 1 1.01 1.01 0 0 0 1-1M130.5 178.7h2v2h-2zM131.5 179.7v1M133.1 178.7a1.01 1.01 0 0 0 1.1 1 1.01 1.01 0 0 0 1-1M133.2 178.7h2v2h-2zM134.2 179.7v1M144.9 178.7a1.01 1.01 0 0 0 1 1 1.01 1.01 0 0 0 1-1M144.9 178.7h2v2h-2zM145.9 179.7v1"/>
<path d="M147.3 178.7a1.01 1.01 0 0 0 1 1 1.01 1.01 0 0 0 1-1M147.3 178.7h2v2h-2zM148.3 179.7v1M149.8 178.7a1.01 1.01 0 0 0 1 1 1.01 1.01 0 0 0 1-1M149.8 178.7h2v2h-2zM150.8 179.7v1M152.2 178.5a1.01 1.01 0 0 0 1 1 1.01 1.01 0 0 0 1-1M152.2 178.6h2v2h-2zM153.2 179.6v1M175.9 178.7h2v2h-2zM175.9 178.7a1.01 1.01 0 0 0 1 1 1.01 1.01 0 0 0 1-1M176.9 179.7v1"/>
<path d="M178.7 178.7a1.01 1.01 0 0 0 1 1 1.01 1.01 0 0 0 1-1M178.7 178.7h2v2h-2zM179.7 179.7v1M181.3 178.7a1.01 1.01 0 0 0 1 1 1.01 1.01 0 0 0 1-1M181.3 178.7h2v2h-2zM182.3 179.7v1M183.9 178.7h2v2h-2zM183.9 178.7a1.01 1.01 0 0 0 1 1 1.01 1.01 0 0 0 1-1M184.9 179.7v1M29 215.9h12v12h-12zM319.4 205.2a1.01 1.01 0 0 0 1 1 1.01 1.01 0 0 0 1-1M319.4 205.2h2v2h-2z"/>
<path d="M320.4 206.2v1M321.8 205.3a1.01 1.01 0 0 0 1.1 1 1.01 1.01 0 0 0 1-1M321.9 205.3h2v2h-2zM322.9 206.3v1M324.3 205.3a1.01 1.01 0 0 0 1 1 1.01 1.01 0 0 0 1-1M324.3 205.3h2v2h-2zM325.3 206.3v1M326.7 205.2h2v2h-2zM326.7 205.2a1.01 1.01 0 0 0 1 1 1.01 1.01 0 0 0 1-1M327.8 206.2v1M344.5 205.2h2v2h-2zM344.5 205.2a1.01 1.01 0 0 0 1 1 1.01 1.01 0 0 0 1-1"/>
<path d="M345.5 206.2v1M346.9 205.2a1.01 1.01 0 0 0 1.1 1 1.01 1.01 0 0 0 1-1M347 205.2h2v2h-2zM348 206.2v1M349.5 205.2a1.01 1.01 0 0 0 1 1 1.01 1.01 0 0 0 1-1M349.5 205.2h2v2h-2zM350.5 206.2v1M351.9 205.2a1.01 1.01 0 0 0 1.1 1 1.01 1.01 0 0 0 1-1M352 205.2h2v2h-2zM353 206.2v1M371.6 205.2a1.01 1.01 0 0 0 1 1 1.01 1.01 0 0 0 1-1M371.6 205.2h2v2h-2z"/>
<path d="M372.6 206.2v1M374.1 205.2a1.01 1.01 0 0 0 1 1 1.01 1.01 0 0 0 1-1M374.1 205.2h2v2h-2zM375.1 206.2v1M376.5 205.2a1.01 1.01 0 0 0 1 1 1.01 1.01 0 0 0 1-1M376.5 205.2h2v2h-2zM377.5 206.2v1M378.8 205.2a1.01 1.01 0 0 0 1 1 1.01 1.01 0 0 0 1-1M378.8 205.2h2v2h-2zM379.8 206.2v1M29 228.8h12v15h-12zM29 244.9h12v15h-12z"/>
<path d="M32.5 249.2a.94 .94 0 0 0-.9-.4 .94 .94 0 0 0-.7 .6l.2 .4 1.2 .5 .2 .7a1.14 1.14 0 0 1-1.6 0M33.3 248.8v2.5M34.2 250h1M35.8 248.8h-1.6v2.5h1.6M37.9 248.1l-1 .5M38.3 249.4a.93 .93 0 0 0-1.1-.6 .93 .93 0 0 0-.7 1v.6a.93 .93 0 0 0 .7 .9 .93 .93 0 0 0 1.1-.6M33.7 261.6a1.01 1.01 0 0 0 1 1 1.01 1.01 0 0 0 1-1M33.7 261.6h2v2h-2zM34.7 262.6v1"/>
</g>
<!-- layer: faza1 -->
<path d="M211.7 67.5h5.5v47.6h1.2M238.1 67.5h-20.8v46.6h1.1M118.5 88.1h-90.1v92.6l90.9-.1v.2l97.1 .1v-54h2v-5M184.1 143.7h29.5l2.8 2.8M29 266.9h12" fill="none" stroke="#007fff" stroke-width=".3"/>
<!-- layer: faza2 -->
<g fill="none" stroke="#0d0" stroke-width=".3">
<path d="M211.7 71.5h5.2v44.5h1.5M238.1 71.5h-20.5v41.5h.8M218.1 87.7h-96.3v93h69.2M269.4 117.8v-30.1h-51.3v41.7h.3v-2.5M124.6 156.2l.9 1.2 1-1.2M125.5 157.4v1.3M127 156.2h.8a1.34 1.34 0 0 1 .9 1.3 1.34 1.34 0 0 1-.9 1.2h-.8zM129.5 156.2l.9 1.2 1-1.2M130.4 157.4v1.3M131.9 157h1.3l-1.3 1.7h1.3M132.6 156.6h.1M136.4 156.2h1.3l-.7 1a.83 .83 0 0 1 .6 1.3 .83 .83 0 0 1-1.5-.2"/>
<path d="M140.8 157l1.3 1.7M142.1 157l-1.3 1.7M145.2 156.8l.2-.4 .7-.2 .4 .3 .1 .4-1.5 1.8h1.6M147.7 158.6h-.2h.2l-.2 .6M150.1 156.2h-1.2l-.1 1.1a.88 .88 0 0 1 1.3 0 .88 .88 0 0 1-.2 1.3 .88 .88 0 0 1-1.3-.3M150.5 159.5h-25.9l-2.8 2.8M29 269.9h12"/>
<circle cx="134.6" cy="157.9" r=".83"/>
</g>
<!-- layer: faza3 -->
<g fill="none" stroke="#ffbf00" stroke-width=".3">
<path d="M211.7 75.5h4.9v41.6h1.8M238.1 75.5h-20.2v36.5h.5M272.7 87.9h65.3v66.2h-65.7v3.5M218.4 129.4v2.5h-1.5v49h55.4v-23.3h116.4v49.6h-78.2M243 159.7l.9 1.2 1-1.2M245.3 159.7h.9a1.33 1.33 0 0 1 .9 1.2 1.33 1.33 0 0 1-.9 1.3h-.9zM247.8 159.7l1 1.2 1-1.2M250.9 160h.1M254.7 159.7h1.4l-.8 .9a.83 .83 0 0 1 .7 1.4 .83 .83 0 0 1-1.5-.3M268.4 159.7h-1.1l-.2 1.1a.88 .88 0 0 1 1.4-.1 .88 .88 0 0 1-.2 1.3 .88 .88 0 0 1-1.3-.3M243.1 163.7h26.4l2.8 2.8M243.9 160.9v1.3"/>
<path d="M248.8 160.9v1.3M250.2 160.5h1.4l-1.4 1.7h1.4M259.2 160.5l1.3 1.7M260.5 160.5l-1.3 1.7M263.6 160.3l.2-.5 .7-.1 .5 .7-1.6 1.8h1.7M266.1 162.1h-.3h.3l-.3 .6M29 272.9h12"/>
<circle cx="253" cy="161.3" r=".83"/>
</g>
<!-- layer: przekroj -->
<g fill="none" stroke="#723939" stroke-width=".3">
<path d="M47 218.1a.91 .91 0 0 0-1.1-.6 .91 .91 0 0 0-.7 1v.5a.89 .89 0 0 0 .9 1 .89 .89 0 0 0 .9-1h-.6M48.1 217.5v2.5M48.6 217.8l-.9 1M50.4 217.5l-1.1 .5M51.4 218.3l.4 1.7 .5-1.7 .5 1.7 .5-1.7M54 218.8l.6-.5 .6 .2 .1 1.5M54 218.3v1.7M57.7 218.7a.79 .79 0 0 0-1.2-.1 .79 .79 0 0 0 0 1.1 .79 .79 0 0 0 1.2-.1M57.7 218.3v1.7M60.8 218.3v1.7M61.7 218.3a.82 .82 0 0 0-.9 .7M64.6 218.3h1.3l-1.3 1.7h1.3"/>
<path d="M68 218.7a.79 .79 0 0 0-1.2-.1 .79 .79 0 0 0 0 1.1 .79 .79 0 0 0 1.2-.1M68 217.5v2.5M68.9 218.3h1.3l-1.3 1.7h1.3M70.9 217.6h.2zM71 218.3v1.7M71.8 219h1.5a.77 .77 0 0 0-1.1-.6 .77 .77 0 0 0-.2 1.2 .75 .75 0 0 0 1.3 0M74 217.5v2.5M74.9 218.8l.6-.5 .6 .2 .1 1.5M74.9 218.3v1.7M77.2 217.6h.2zM77.3 218.3v1.7M79.6 218.7a.8 .8 0 0 0-1.2-.1 .8 .8 0 0 0 0 1.2 .8 .8 0 0 0 1.2-.2"/>
<path d="M79.6 218.3v1.7M45.2 234.7l.9-2.5 1 2.5M45.5 233.9h1.2M49.2 233v1.9a.67 .67 0 0 1-1.1 .5M49.2 233.4a.8 .8 0 0 0-1.2-.1 .8 .8 0 0 0 0 1.2 .8 .8 0 0 0 1.2-.1M50 233v1.7M51 233a.82 .82 0 0 0-1 .8M51.6 233.8h1.4a.77 .77 0 0 0-1.1-.7 .77 .77 0 0 0-.2 1.3 .75 .75 0 0 0 1.3 0M55.2 233v1.9a.66 .66 0 0 1-.4 .6 .66 .66 0 0 1-.7-.1M55.2 233.4a.8 .8 0 0 0-1.2-.1 .8 .8 0 0 0 0 1.2 .8 .8 0 0 0 1.2-.1M57.4 233.4a.8 .8 0 0 0-1.2-.1 .8 .8 0 0 0 0 1.2 .8 .8 0 0 0 1.2-.1M57.4 233v1.7"/>
<path d="M58.3 233h.8M58.6 232.2v2l.1 .4 .5 .1M62.2 233.4a.79 .79 0 0 1 1.2-.1 .79 .79 0 0 1 0 1.2 .79 .79 0 0 1-1.2-.1M62.2 233v2.5M64.5 233v1.7M65.4 233a.8 .8 0 0 0-.9 .8M67.4 233.4a.79 .79 0 0 0-1.1-.1 .79 .79 0 0 0 0 1.2 .79 .79 0 0 0 1.1-.1M67.4 233v1.7l-.3 .6 .4-.1M69.7 233.4a.79 .79 0 0 0-1.2-.1 .79 .79 0 0 0 0 1.2 .79 .79 0 0 0 1.2-.1M69.7 232.2v2.5M72.8 233h.8M73.1 232.2v2l.2 .4 .4 .1"/>
<path d="M74.5 233l.4 1.7 .5-1.7 .5 1.7 .5-1.7M78.4 232.2l-1.1 .5M79.3 233v1.7M80.3 233a.82 .82 0 0 0-1 .8M82.3 233.4a.79 .79 0 0 0-1.2-.1 .79 .79 0 0 0 0 1.2 .79 .79 0 0 0 1.2-.1M83 233h1.3l-1.3 1.7h1.3M85.2 233l.7 1.7 .7-1.7M85.9 234.7l-.4 .7-.4 .1M46.9 247.8a.94 .94 0 0 0-1.6 .2l.2 .4 1.2 .5 .2 .7a1.08 1.08 0 0 1-1.6 0M47.6 247.6h.3zM47.8 248.3v1.7M48.6 249h1.4a.76 .76 0 0 0-1.1-.7 .76 .76 0 0 0-.2 1.3 .74 .74 0 0 0 1.3 0"/>
<path d="M51.8 247.7l-.7 .3M52.2 248.6a.8 .8 0 0 0-1.2-.1 .8 .8 0 0 0 0 1.2 .8 .8 0 0 0 1.2-.1M55.1 249h1.5a.77 .77 0 0 0-1.1-.7 .77 .77 0 0 0-.2 1.3 .75 .75 0 0 0 1.3 0M57.3 247.5v2.5M58.2 249h1.5a.77 .77 0 0 0-1.1-.7 .77 .77 0 0 0-.3 1.3 .76 .76 0 0 0 1.4 0M60.4 247.5v2.5M60.8 249l.9 1M61.6 248.3l-1.2 1.2M62.4 248.3h.8M62.7 247.5v2l.2 .3 .4 .2M64.1 248.3v1.7M65 248.3a.82 .82 0 0 0-.9 .7"/>
<path d="M65.7 248.3l.7 1.7 .7-1.7M66.4 250l-.4 .8h-.4M68.9 248.6a.8 .8 0 0 0-1.1-.1 .8 .8 0 0 0 0 1.2 .8 .8 0 0 0 1.1-.1M69.6 248.3h1.4l-1.4 1.7h1.4M71.7 248.7l.6-.4 .6 .1 .1 1.6M71.7 248.3v1.7M75.4 248.6a.79 .79 0 0 0-1.2-.1 .79 .79 0 0 0 0 1.2 .79 .79 0 0 0 1.2-.1M75.4 248.3v1.7M47.1 262.1a.91 .91 0 0 0-1-.6 .91 .91 0 0 0-.8 1v.6a.89 .89 0 0 0 .9 1 .89 .89 0 0 0 .9-1h-.6M50.2 261.5v.3zM56.8 261.5v2.5M62.6 261.7h.2z"/>
<path d="M62.7 262.4v2l-.1 .4-.5 .1M63.3 263.1h1.4a.76 .76 0 0 0-1.1-.6 .76 .76 0 0 0-.2 1.2 .76 .76 0 0 0 1.3 0M66.9 262.7a.8 .8 0 0 0-1.2-.1 .8 .8 0 0 0 0 1.2 .8 .8 0 0 0 1.2-.1M66.9 261.5v2.5M67.7 262.9l.6-.5 .6 .1 .1 1.5M67.7 262.4v1.6M72.2 262.4h.9M73.2 261.5l-.5 .2-.1 .3v2M75.1 262.7a.8 .8 0 0 0-1.2-.1 .8 .8 0 0 0 0 1.2 .8 .8 0 0 0 1.2-.1M75.1 262.4v1.6M75.9 262.4h1.3l-1.3 1.6h1.3M80.2 262.4l.5 1.6 .4-1.6 .5 1.6 .5-1.6"/>
<path d="M82.8 263.1h1.5a.8 .8 0 0 0-.9-.6 .8 .8 0 0 0-.7 .8 .8 .8 0 0 0 .7 .7l.9-.3"/>
<circle cx="49.9" cy="219.1" r=".83"/>
<circle cx="63.1" cy="219.1" r=".83"/>
<circle cx="71.3" cy="233.8" r=".83"/>
<circle cx="77.8" cy="233.8" r=".83"/>
<circle cx="70.7" cy="263.2" r=".82"/>
<circle cx="78.7" cy="263.2" r=".82"/>
</g>
<text font-size="10.1" x="326" y="268.1">SCHEMAT SIECI</text>
<text font-size="7.9" fill="#f00" x="156.3" y="46.9">SCHEMAT INSTALACJI ELEKTRYCZNEJ</text>
<g font-size="6.6">
<text x="248.7" y="19">Uwagi</text>
<text x="254" y="262.5">14.06.2015</text>
<text x="276.9" y="262.5">Piotr Gołaszewski</text>
<text x="254" y="274.5">14.06.2015</text>
<text x="254" y="280.5">1.02</text>
</g>
<g font-size="6.2">
<text x="109.7" y="93.1">IDF</text>
<text x="79.7" y="172.5">PC15</text>
<text x="123.5" y="172.5">PC17</text>
<text x="142.5" y="172.5">PC18</text>
<text x="174.3" y="172.5">PC19</text>
<text x="367.2" y="246.2">1:85</text>
<text x="253.6" y="256.5">14.06.2015</text>
<text x="254" y="268.1">14.06.2015</text>
<text x="276.9" y="268.1">Piotr Gołaszewski</text>
</g>
<text font-size="6.2" fill="#f00" x="123.1" y="96.3">PC20</text>
<text font-size="6.2" fill="#007fff" x="183.1" y="145">YDYżo3 x 2,5</text>
<g font-size="5.7">
<text x="236.7" y="18.3">Wer.</text>
<text x="356" y="18.3">Data</text>
<text x="273.4" y="96">PC7</text>
<text x="293.2" y="96">PC8</text>
<text x="312.6" y="96">PC5</text>
<text x="82.2" y="99.8">UW3</text>
<text x="109.7" y="96.7">POE</text>
<text x="224" y="100.9">S2</text>
<text x="260.7" y="98.1">MDF</text>
<text x="346.4" y="97">L1</text>
<text x="365.1" y="97.4">L2</text>
<text x="224" y="106.9">R1</text>
<text x="199" y="118.5">K3</text>
<text x="255.4" y="114.3">UW5</text>
<text x="125.6" y="144.6">UW4</text>
<text x="319.3" y="146">PC6</text>
<text x="275.2" y="150.3">UW2</text>
<text x="106.9" y="162.6">K1</text>
<text x="29.3" y="172.5">PC13</text>
<text x="48.7" y="172.5">PC14</text>
<text x="99.1" y="172.2">PC16</text>
<text x="280.5" y="169.3">PLC</text>
<text x="288.9" y="168.6">UW1</text>
<text x="198.3" y="174.6">K2</text>
<text x="225.1" y="174.3">KL1</text>
<text x="311.5" y="199">PC1</text>
<text x="330.9" y="199.3">PC2</text>
<text x="350.3" y="199.3">PC3</text>
<text x="369.7" y="199.3">PC4</text>
</g>
<g font-size="5.7" fill="#f00">
<text x="238.8" y="71.3">AGR1</text>
<text x="224" y="95.2">S1</text>
<text x="31.4" y="96.3">PC12</text>
<text x="260.7" y="102">POE</text>
<text x="31.4" y="111.1">PC11</text>
<text x="123.1" y="110.4">PC21</text>
<text x="218.7" y="114.7">ROZ1</text>
<text x="31.4" y="125.2">PC10</text>
<text x="123.1" y="124.9">PC22</text>
<text x="31.4" y="139.3">PC9</text>
<text x="29.3" y="221.9">ROZ1</text>
<text x="29.6" y="235.7">AGR1</text>
</g>
<text font-size="5.7" fill="#ffbf00" x="219.1" y="127">UPS1</text>
<g font-size="5.7" fill="#723939">
<text x="28.2" y="215.5">LEGENDA</text>
<text x="44.4" y="268.8">Faza 1</text>
<text x="44.4" y="272">Faza 2</text>
<text x="44.4" y="275.2">Faza 3</text>
</g>
<g font-size="5.3" fill="#f00">
<text x="346.4" y="57.1">Pom. nr4</text>
<text x="308.7" y="222.6">Pom. nr 5</text>
<text x="308.7" y="227.9">PLC</text>
</g>
<g font-size="5.3">
<text x="324.6" y="241.3">ARKUSZ</text>
<text x="366.2" y="241.3">SKALA</text>
<text x="242" y="262.5">SPRAWDZIŁ</text>
<text x="242" y="268.5">ZATW.</text>
<text x="242" y="274.5">WYSTAWCA</text>
<text x="242" y="280.5">WER.</text>
</g>
<text font-size="4.9" fill="#f00" x="346.4" y="62.4">POE</text>
<g font-size="4.9">
<text x="242" y="241.3">NAZWA PLIKU</text>
<text x="290.3" y="241.3">NR FSCM</text>
<text x="242" y="250.1">ROZMIAR</text>
<text x="242" y="256.1">RYSOWAŁ</text>
</g>
</svg>
